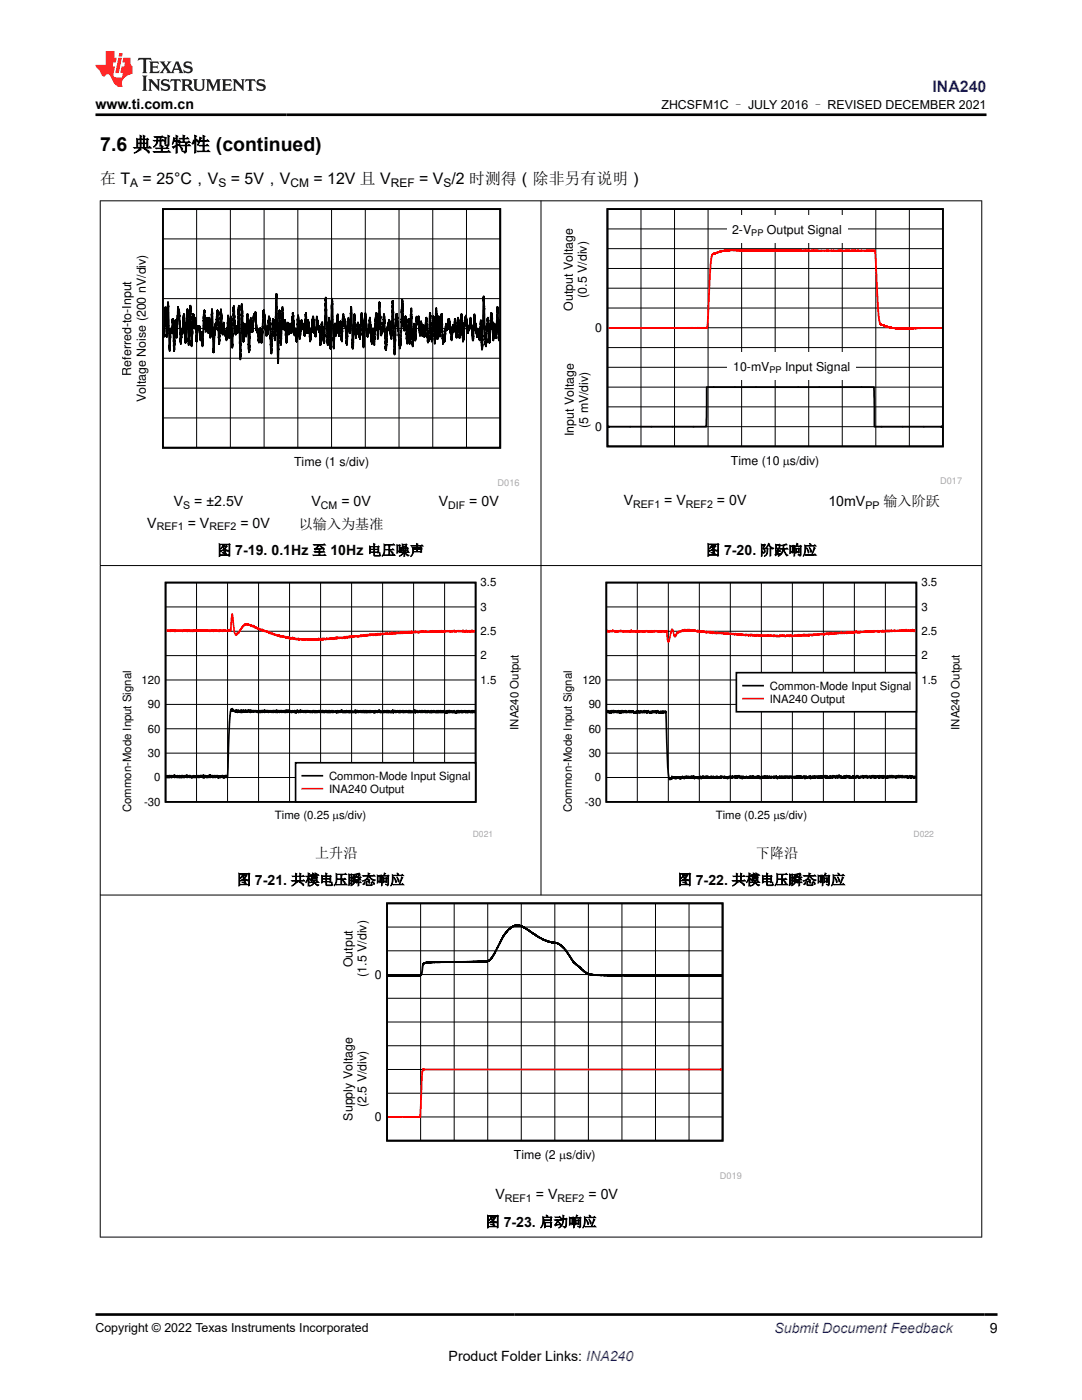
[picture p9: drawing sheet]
<svg xmlns="http://www.w3.org/2000/svg" width="216mm" height="279mm" viewBox="0 0 216 279" stroke-linecap="round" stroke-linejoin="round" font-family="sans-serif">
<g fill="none" stroke="#000" stroke-width=".36">
<path d="M32.5 41.7h67.3v47.7h-67.3zM121.2 41.7h66.9v47.4h-66.9zM32.6 66.7v.2M32.6 66.7v.5M32.6 66.7l.1 .3M32.7 67.2v-.2v.2M32.7 67v.2M32.8 64.8l-.1 2.2M32.8 65.1h.1M32.8 65.1l.2-3.8 .3 5.9 .2-6.9 .4 9.8 .1-4.6 .1 1 .1-.5 .1 .5 .2-2.9 .2 6.5 .3-6.2 .2 3.5 .1-.7v.3l.2-5.7 .2 1.6v-.7l.1 .3 .3 6.1 .2-3.1 .1 1.2v-.9l.1 .5 .2-3.6 .3 5.7 .4-6.7 .2 7.2 .4-7.9 .2 8.1 .3-6.4 .3 2.8 .2-2.1 .2 4.8 .2-3.1v.7l.1-.7v.7v-.7v.7v-.7v.7v-.7l.1 .7 .1-.7v.7l.1-.7 .2 2.8 .2-1.6v.7v-.7l.1 .7v-.5l.1 2.6 .4-7.1 .3 4.3 .2-2.9 .2 3.1 .3-3.1 .2 4 .3-5.7 .3 8.6 .3-5.5 .1 .7v-.9l.1 1.2 .3-3.8 .3 6.6 .4-6.9 .2 4.6v-.8l.2 1.2 .1-2.3 .2 2.6 .2-1 .2 1.9 .3-5 .3 4.5 .3-4.2 .2 6.2 .3-8.1v.4l.1-.7 .2 5v-.2l.2 .9v-.9v.9l.1-1.6 .2 1.4 .3-5.5 .3 10.7 .3-10.9 .2 7.4 .3-3.6 .3 2.6 .3-4.5 .3 7.6 .4-6.9 .2 2.9v-.5l.1 .5 .2-3.4 .1 .5v-.7v.9v-.9l.1 .9 .2-1.4 .2 3.6v-.5v.7v-.2l.1 .2v-.5l.1 1v-.7l.2 2.1v-.2v.5v-.5l.1 .7 .1-2.6 .1 .2v-.5v.8l.1-.8 .1 2.9 .1-1.2v1.2l.4-6.4v.7l.1-.7 .4 5 .2-1v1l.1-1.2v.9v-1.2v1l.2-3.3v.9l.1-.9v.7l.1-.5v.5v-.3l.4 6.9 .3-6.9 .1 1v-.7l.3 4v-1.2v.3l.3-8.4 .3 13.8 .2-10.4 .4 6.9 .3-7.6 .2 4.2v-.4v.7l.3-1.9 .3 4.5 .2-4 .2 2.3 .2-1.2v.5l.1-1.4v1.2v-1.2l.1 1.2 .1-.5v1.2v-1l.1 1 .2-4 .3 4.2 .1-.2v.5l.1-1.5 .3 2.7 .3-5.3 .3 4.8 .4-3.8 .1 1.4 .1-.7 .1 1.2v-1.2l.1 1.2v-.7l.2 1.9 .2-4.5 .2 4 .3-2.6 .4 4.3 .2-2.7v.5v-.5l.1 .8 .3-3.1 .2 2.8v-.2v.5v-.5l.1 .7v-.7v.7l.1-.5 .1 1.2 .2-4 .5 3.1v-1.2l.2 3.8 .4-4.5 .4 4 .3-9 .3 8.8v-.5l.1 1.2 .3-5.5 .2 6.2 .4-10 .3 10 .2-5 .2 2.4 .4-4.3 .2 4.3 .4-2.9 .2 4.1 .3-5.5 .2 2.4 .1-1.5 .4 5.3 .2-5 .1 .5v-1l.3 3.1 .3-5.2 .3 8.3 .3-6.9 .3 4.7 .4-3 .4 3v-.7v1l.3-5.2 .1 .9v-.7l.3 6.7 .4-6.9 .3 4.5 .1-.5 .1 .7 .4-3.8 .4 5v-.5v.7l.2-3.1 .3 3.4 .2-5v.2l.2-1.6 .3 5.2 .3-7.4 .4 6.7 .2-1.7v1l.1-1v.7v-.9v1.2l.2-3.6 .1 1.2v-.7l.3 6.6 .2-4.3 .1 .5v-.9l.1 .9 .3-2.1 .3 3.3v-.7l.1 .7v-.5v1l.3-7.6 .3 10.7 .4-8.1v.7v-.7v.7l.1-.7 .6 6.9 .1-1.2v.5l.4-9.1 .2 5.3 .1-.3 .1 1.2 .3-2.8 .3 5.4 .2-5 .2 5 .4-7.1 .3 7.6 .2-4.5 .3 3.3 .2-4.7 .2 1.6v-.9v.7l.1-1.2v.5l.1-.7v.7l.1-.7 .2 3.8 .2-2.9 .2 2.9 .3-2.2 .2 2.4 .4-3.8 .3 5 .2-2.4v.5l.2-4 .4 5.7 .2-4.3v.2l.1-.9 .3 5.4 .2-7.1 .3 6.2 .2-4.5 .3 4 .3-4.5 .3 5.9 .1-.9v.7l.1-.7v.5v-.8l.1 .8 .3-3.6v1.2v-1l.1 1v-1v1l.1-.5 .1 .5v-.7v.7v-.7l.1 .4v-.7v.7l.1-1.9v1v-1v.5v-.5l.1 .5v-.5l.2 2.7 .1-.5v.7v-.7v.7v-.7l.2 2.1 .3-3.1v1v-1l.2 1.5v-.8v.5l.2-2.4 .3 3.8 .3-4 .3 4 .4-4.7 .3 5.5 .3-4.3v.7l.2-1.4v.9l.1-.9v.9v-1.2l.3 3.6v-.7v.7v-.7l.1 .7v-.7v.5l.1-1.2v.7v-.7l.1 .7v-.7v.4l.1-.2v.5l.2-2.4 .5 4.5 .3-5.2 .5 4.5 .1-1.4 .1 .7 .1-.7 .2 2.1 .3-4 .2 5.9 .3-10.7 .3 8.3v-.4l.2 2.1 .3-5.7 .4 5 .3-5.9 .2 1.1v-.2l.2 4.5 .3-3.3 .2 2.8v-.9l.1 .9 .2-6.1 .3 6.1v-.2M99.5 67.2h.1M99.5 67.2v.5v-.5"/>
<path d="M99.5 67.2v.2M99.5 67.2v.5M99.6 67h.1M99.6 66v1.9l-.1-.7M99.6 66v.3M99.6 66.3h.1M99.7 65.3l-.1 .7M99.7 65.3h.1M99.7 65.3v.2v-.2M99.7 64.9v.4M121.3 85.2h19.6l.1-7.9h33.4l.1 7.9h13.5"/>
</g>
<g fill="none" stroke="#000" stroke-width=".2">
<path d="M32.5 59.6h67.3M32.5 53.6h67.3M32.5 47.7h67.3M39.2 41.7v47.7M46 41.7v47.7M52.7 41.7v47.7M59.4 41.7v47.7M66.2 41.7v47.7M72.9 41.7v47.7M79.6 41.7v47.7M86.4 41.7v47.7M93.1 41.7v47.7"/>
<path d="M121.2 57.5h67M121.2 53.6h67M121.2 49.6h67M121.2 45.7h67M127.9 41.7v47.4M134.6 41.7v47.4M141.3 41.7v47.4M148 41.7v47.4M154.7 41.7v47.4M161.4 41.7v47.4M168.1 41.7v47.4M174.8 41.7v47.4"/>
<path d="M181.4 41.7v47.4M32.5 77.5h67.3M32.5 71.5h67.3M32.5 65.5h67.3M121.2 77.3h67M121.2 73.3h67M121.2 69.4h67M121.2 65.4h67M121.2 61.5h67M32.5 83.4h67.3M121.2 85.2h67M121.2 81.2h67"/>
</g>
<path d="M121.3 65.5h.1M121.3 65.5h19.8l.6-11.6 .3-2.7 .2-.5 1-.4 1.3-.3 1.4-.1 3.6 .1h25l.2 1.8 .6 10.6 .2 1.7 .2 .7 1.7 .5 1.5 .3 9.1-.1M121.4 65.5h.1M121.5 65.5h.1M187.8 65.5h.1M187.9 65.5h.1" fill="none" stroke="#f00" stroke-width=".36"/>
<g fill="#fff">
<path d="M145 43h24.1v5.6h-24.1z"/>
<path d="M145.2 70.3h25.6v5.6h-25.6z"/>
</g>
<path d="M24 114.3h80v52.7h-80z" fill-rule="evenodd" fill="#fff"/>
<path d="M33 116.3h61.9v43.7h-61.9zM94.7 142v.2l-.1-.4v.4l-.1-.3-.1 .3-.1-.3v.3l-.1-.4v.4v-.3l-.1 .3v-.3l-.1 .3-.2-.3v.3l-.2-.4-.1 .4-.1-.3-.1 .3v-.3v.3l-.1-.3v.3l-.1-.3v.3l-.1-.3-.1 .3v-.3l-.1 .3v-.4l-.1 .3-.2-.2-.1 .3v-.3l-.1 .3v-.3l-.1 .3v-.3l-.1 .3v-.4l-.1 .4-.1-.3-.1 .3-.2-.3-.1 .3v-.4l-.1 .4-.2-.4-.1 .5v-.4v.3l-.1-.3-.1 .4-.1-.4-.1 .3-.1-.4v.4l-.1-.3v.3l-.1-.3v.3l-.1-.3-.1 .3-.1-.3v.3l-.1-.3-.2 .3v-.3l-.1 .3v-.4l-.1 .4-.1-.4-.2 .4-.1-.4v.5v-.4l-.1 .3-.1-.3v.3l-.1-.3v.4l-.1-.2-.1-.2-.1 .3-.1-.4-.1 .4v-.3v.3l-.1-.3-.1 .3-.1-.3v.3l-.2-.4v.4l-.1-.3-.1 .3-.1-.4-.1 .4v-.3l-.1 .3v-.3l-.1 .3h-.1v-.4v.4v-.3l-.1 .3v-.3l-.2 .3-.1-.3v.3l-.1-.3-.1 .2-.1-.3-.1 .4v-.3l-.2 .3v-.3l-.1 .3v-.4l-.1 .4-.1-.3v.3l-.2-.3-.1 .3-.2-.4-.1 .4v-.3v.3l-.1-.3-.1 .3-.1-.3-.1 .3v-.4l-.1 .3-.1-.3-.1 .4-.1-.3-.2 .3v-.4l-.1 .3-.1-.3v.4l-.2-.3v.3l-.1-.4-.1 .3-.2-.2v.3l-.1-.3-.1 .3-.1-.4v.3l-.2-.3v.3v-.3l-.1 .5-.1-.6-.2 .5v-.3l-.1 .3v-.3l-.1 .3-.1-.3v.3l-.1-.3-.2 .3v-.3v.3l-.1-.3v.3l-.1-.4v.4l-.1-.4v.4l-.1-.3v.3l-.1-.4v.4l-.2-.3-.1 .3-.2-.4-.1 .4v-.3l-.1 .2-.1-.2v.3l-.1-.3-.1 .3v-.4l-.1 .4-.1-.4-.1 .4-.1-.3-.2 .3v-.4l-.1 .4-.1-.4v.4l-.1-.3v.3v-.3l-.1 .3-.1-.4-.1 .3-.1-.2-.1 .3-.1-.3-.1 .3-.1-.4-.1 .3-.1-.3-.1 .5-.1-.6-.2 .5v-.3l-.1 .3v-.1l-.1 .1-.1-.3v.3l-.1-.3-.1 .3-.1-.3-.1 .3-.1-.4-.1 .4-.1-.3v.3l-.1-.4-.1 .4v-.3l-.2 .3-.1-.4-.1 .4-.1-.3-.1 .3-.1-.3v.3l-.1-.3-.2 .3-.1-.3-.1 .3-.1-.5-.1 .4-.1-.3-.2 .4v-.3v.2l-.2-.2-.1 .3v-.3l-.1 .3v-.4l-.1 .4-.1-.3-.1 .4v-.4l-.1 .2v-.2l-.1 .2v-.2l-.1 .2v-.2l-.1 .2-.1-.2-.1 .3-.1-.4-.1 .4-.1-.4-.2 .4-.1-.3v.3l-.1-.3-.1 .3v-.4l-.1 .4v-.3l-.1 .3v-.4l-.1 .4-.1-.3-.1 .3-.1-.4v.4l-.1-.4-.1 .4-.2-.4v.4v-.3l-.1 .2v-.2l-.1 .3-.1-.4v.3l-.3-.2v.3l-.1-.3-.1 .3v-.4l-.1 .3v-.3l-.1 .3v-.3l-.1 .3v-.3l-.1 .5-.1-.6-.2 .5v-.3l-.1 .3-.1-.3-.1 .3-.1-.3-.1 .3v-.3l-.2 .3-.1-.4v.4l-.1-.3v.3h-.1v-.4l-.1 .4v-.3l-.1 .3v-.3v.2l-.2-.2v.3l-.1-.4-.1 .4-.1-.3v.3l-.1-.3h-.1v.3l-.1-.3v.3v-.3l-.2 .3v-.3l-.1 .3h-.1l-.1-.5v.4l-.1-.3v.3l-.1-.3v.3l-.1-.3-.1 .4-.1-.3-.2 .3v-.3v.3l-.1-.4-.1 .4v-.3l-.2 .4v-.4v.2v-.2l-.1 .2v-.2l-.1 .2v-.2l-.1 .2-.2-.2-.1 .3-.1-.4v.4l-.2-.4v.3l-.1-.2-.1 .3-.1-.3v.3v-.3l-.2 .3v-.4l-.1 .4h-.1v-.4l-.1 .4-.2-.4-.1 .4-.1-.4v.3l-.1-.3v.3l-.1-.2v.3l-.1-.3-.1 .3-.1-.4-.1 .4v-.4l-.3 .4v-.4l-.1 .3-.1-.3-.1 .3v-.3l-.1 .4-.1-.4-.2 .4-.1-.3-.1 .3-.1-.3-.1 .3v-.3v.3l-.2-.4v.4l-.3-.4-.2 .4v-.3v.3l-.1-.3-.1 .2-.1-.2v.3l-.1-.3-.1 .3v-.3l-.3 .2v-.3l-.1 .3-.1-.3-.1 .3v-.3l-.1 .4-.1-.4v.4l-.1-.3v.2l-.1-.2-.1 .2v-.3l-.1 .4v-.3l-.2 .2-.1-.3v.3l-.1-.3-.2 .3v-.4l-.1 .5-.1-.4-.1 .3v-.3l-.1 .4-.1-.3v.3l-.2-.5v.4v-.2l-.1 .3-.1-.3v.4l-.1-.4-.2 .3v-.4l-.1 .4v-.3l-.3 .2v-.3l-.1 .4v-.3l-.2 .3-.1-.4v.3l-.1-.2-.2 .3v-.4l-.1 .3-.1-.4-.1 .4v-.2l-.1 .3-.2-.5-.1 .5-.1-.4-.2 .4v-.4v.3l-.2-.3-.2 .4-.1-.4v.3l-.1-.3v.3l-.2-.3v.3l-.1-.3-.1 .4v-.3l-.1 .2-.1-.3v.3l-.1-.3v.4h-.1l-.1-.5-.2 .5v-.4l-.1 .3-.1-.3v.3l-.2-.3v.4l-.1-.4v.3v-.3l-.2 .4v-.4l-.2 .3v-.2l-.1 .2-.1-.3v.3v-.2l-.2 .2v-.3l-.2 .4v-.4l-.1 .3v-.3l-.2 .3v-.3v.3l-.1-.3v.3l-.1-.3v.3l-.1-.3-.1 .4v-.5l-.1 .4v-.3l-.1 .3-.1-.3-.1 .3-.1-.3v.4l-.1-.4-.2 .4-.1-.4v.4l-.1-.4-.1 .3v-.2l-.1 .2v-.3l-.1 .3v-.3l-.2 .4v-.3l-.2 .2v-.3l-.2 .3-.1-.3-.1 .1v-.1l-.1 .3v-.3l-.1 .3-.1-.3v.3l-.1-.3-.1 .3v-.3l-.1 .3-.1-.4v.5l-.3-.5-.1 .4-.1-.4-.1 .4-.1-.3-.1 .3v-.3l-.1 .3-.1-.4v.4l-.1-.3-.1 .3v-.3l-.1 .3-.1-.3v.3l-.1-.4-.2 .5-.1-.4v.4l-.1-.5v.4l-.2-.3v.4l-.1-.4-.1 .3v-.2l-.1 .2-.1-.4-.1 .5-.2-.5-.1 .4v-.4l-.1 .4-.1-.3v.3l-.1-.3-.2 .1v-.2l-.1 .2-.1-.5v.4l-.1-.3-.2 .3v-.3l-.1 .4-.2 2.2-.4 10.9-.1-.2-.1 .4-.1-.4-.1 .4-.1-.4-.2 .1v.4v-.4v.3l-.1-.3-.1 .3-.1-.4-.1 .4v-.4v.2l-.2-.1-.1 .3v-.3v.3l-.1-.3v.3l-.1-.3v.3l-.1-.3v.3l-.1-.3v.4l-.2-.5v.4l-.1-.4v.2l-.1-.1-.1 .1v-.2l-.1 .4-.1-.4-.1 .2-.1-.2-.1 .4-.2-.4v.4l-.1-.4v.2l-.1-.2-.1 .1-.1-.1v.4v-.6l-.1 .4-.1-.4-.1 .6v-.4l-.1 .2v-.2l-.1 .4-.1-.3v.3l-.1-.3v.3l-.1-.3-.1 .3v-.3l-.1 .1v-.2l-.1 .2v-.2l-.2 .5-.1-.7-.1 .6-.1-.4v.4l-.1-.4-.1 .2v-.2l-.1 .2v-.2v.2l-.2-.2-.1 .4-.1-.4-.1 .4v-.3l-.1 .3-.1-.4-.2 .4v-.3l-.2 .3v-.3l-.1 .3v-.3l-.1 .3-.1-.4v.4l-.1-.3-.1 .3-.1-.3-.1 .4v-.4l-.2 .3-.2-.4-.1 .4-.1-.4-.1 .2-.2-.2v.4l-.1-.6v.6l-.2-.4v.2l-.1-.2-.2 .4-.1-.4v.4v-.3v.3l-.1-.3-.1 .3-.1-.4-.1 .4-.1-.4v.4h-.2v-.3l-.2 .3v-.4v.4l-.1-.3v.3l-.1-.3-.1 .3-.1-.4-.1 .4v-.3l-.2 .1-.1-.2-.1 .4-.1-.6v.6l-.2-.4v.2v-.2l-.3 .4-.1-.4v.4v-.3v.3l-.1-.3-.1 .3-.1-.4-.1 .4-.1-.4v.4h-.1l-.1-.3-.1 .3-.1-.4v.4l-.1-.3v.2" fill="none" stroke="#000" stroke-width=".33"/>
<g fill="none" stroke="#000" stroke-width=".2">
<path d="M39.2 116.3v43.7M45.4 116.3v43.7M51.6 116.3v43.7M57.8 116.3v43.7M64 116.3v43.7M70.2 116.3v43.7M76.3 116.3v43.7M82.5 116.3v43.7M88.7 116.3v43.7M33 135.7h61.9M33 130.8h61.9M33 126h61.9"/>
<path d="M33 121.1h61.9M33 155.2h61.9M33 150.3h61.9M33 145.4h61.9M33 140.6h61.9"/>
</g>
<path d="M33.2 125.9l.1-.1 .1 .1v-.1l.1 .1 .1-.1v.1v-.1l.1 .1 .1-.1 .1 .1v-.1l.1 .2 .2-.3v.2l.1-.2 .1 .2 .2-.2 .1 .2v-.2l.2 .3v-.2l.1 .2 .1-.3v.2l.2-.1 .1 .1 .1-.1v.1l.1-.1 .1 .1 .1-.1 .1 .1v-.1l.1 .1 .3-.1v.1l.1-.1v.2l.2-.3 .1 .2 .1-.2v.2l.2-.2 .1 .2 .1-.2 .1 .3 .1-.2 .1 .2v-.2v.1l.1-.2v.2l.2-.2 .1 .3v-.2l.2 .1 .2-.1v.2l.1-.2v.2l.2-.3 .1 .3v-.3l.3 .2 .1-.2 .2 .2 .1-.1 .1 .1 .1-.2v.2l.1-.1 .2 .1 .1-.2v.2l.1-.1v.1l.1-.2 .1 .2v-.2v.2l.1-.2 .1 .2 .1-.2v.2l.1-.2v.2l.1-.2v.2l.1-.1v.1l.1-.1 .1 .1v-.2l.1 .2 .1-.1 .1 .1 .1-.2v.2l.1-.1 .2 .1v-.1l.1 .2 .1-.2v.1l.1-.1v.1l.1-.1v.1l.2-.1v.1v-.2l.2 .3v-.3l.1 .2 .2-.2 .1 .2 .1-.2v.2v-.2l.1 .2 .1-.1v.1l.2-.1v.1v-.1l.2 .2v-.3l.1 .3 .2-.3 .1 .2 .1-.1 .1 .1v-.1l.2 .2 .1-.3v.2l.1-.2v.2l.1-.2v.2l.1-.1 .1 .1v-.2l.1 .2h.2l.1-.2 .2 .2 .1-.2v.2l.2-.3 .1 .3 .3-3.4 .5 3.8 .2 .4 .2-.3v.3l.1-.3v.2l.2-.4 .1 .1 .1-.3v.3l.8-1.4v.1l.3-.5 .1 .3v-.3l.1 .2 .2-.2 .1 .2v-.2l.1 .3 .1-.3v.3l.1-.3v.3l.1-.2 .2 .3 .2-.2v.3l.1-.2 .3 .3 .1-.2 .1 .3 .1-.1 .1 .2v-.2v.2l.1-.2 .4 .5v-.3l.1 .3 .1-.2v.2l.1-.2 .1 .2h.1l.1 .2 .1-.2v.3l.1-.3 .1 .3 .1-.3 .1 .3 .1-.2 .2 .3v-.1l.1 .1 .1-.1v.1l.3-.1v.3l.1-.2v.2l.1-.1 .2 .3 .1-.3 .1 .3v-.1l.2 .2v-.2l.2 .2 .1-.1v.2l.1-.2v.2l.2-.1v.1v-.1l.4 .3 .1-.2 .1 .3v-.2l.1 .2v-.2v.2l.1-.2 .2 .2v-.2l.2 .4 .1-.2v.1l.1-.1 .1 .1v.1l.1-.2 .1 .2 .1-.1 .1 .2 .1-.2v.2v-.2v.2l.2-.2 .1 .3 .1-.2 .1 .2v-.1v.1l.3-.1v.1v-.2v.3l.1-.2 .1 .2v-.2l.1 .1h.1v.3v-.3l.2 .1v-.1l.1 .2 .2-.2v.2v-.3l.2 .3 .1-.2 .1 .3v-.3l.1 .3 .1-.2 .1 .3 .1-.3 .1 .3 .2-.3v.3l.1-.3v.3l.2-.2v.2v-.2l.1 .2v-.2l.3 .2v-.2l.1 .2v-.2l.1 .2v-.2l.3 .2 .1-.2v.2l.1-.2v.2l.1-.2 .1 .2v-.2l.2 .2 .1-.2v.2l.1-.2 .2 .2v-.1l.1 .1v-.1v.1l.1-.1 .2 .1v-.2l.2 .2 .1-.2 .2 .2 .2-.2 .2 .2 .1-.2 .1 .2v-.2l.1 .2 .2-.2v.2l.1-.3v.3l.1-.3v.3l.1-.2v.2h.2v-.3l.1 .3 .2-.3v.3v-.3v.3l.2-.3v.3v-.3l.1 .3 .1-.3 .3 .3 .1-.3 .1 .2v-.3l.1 .3 .1-.2v.2l.1-.2 .3 .2 .1-.3 .1 .2 .1-.2 .1 .2v-.2l.2 .2v-.2v.3l.1-.3v.3v-.3l.2 .2 .1-.2 .1 .2 .1-.3 .1 .3v-.4l.1 .3 .1-.2v.2l.2-.2 .2 .2 .1-.2 .1 .1 .2-.1 .2 .2 .2-.2v.1v-.1l.1 .1 .1-.1 .1 .2v-.4l.1 .3h.2l.1-.3 .1 .3 .1-.3v.3l.1-.3 .1 .2v-.2l.2 .3v-.3l.1 .2 .2-.2 .1 .2v-.2l.1 .2 .1-.2v.2l.1-.2v.2l.1-.3 .1 .1 .1-.1 .1 .1 .1-.1v.1l.1-.1 .3 .1 .1-.1v.2v-.2l.1 .1 .1-.1 .1 .1 .1-.2 .1 .2v-.3l.1 .3v-.2l.1 .2 .3-.3v.2l.1-.2 .1 .3 .2-.3v.3l.1-.4 .2 .4v-.4l.1 .2 .2-.2 .1 .3 .1-.3v.2l.1-.2 .1 .2 .2-.2v.1v-.1l.1 .1 .2-.1v.1v-.1l.1 .2 .1-.2v.2l.3-.2v.2v-.3l.2 .3v-.3l.1 .2 .1-.1v.1l.1-.3 .1 .2 .1-.1 .1 .2 .2-.3v.2v-.2l.1 .2 .1-.1v.1h.1v-.2l.1 .2v-.2l.2 .2 .1-.2 .1 .2 .1-.2 .1 .2 .1-.2v.2l.2-.3v.3l.1-.3 .2 .3 .3-.3 .2 .3 .1-.3 .1 .3v-.4l.1 .3 .1-.2 .1 .2v-.2l.2 .2v-.2h.2l.1 .2 .1-.3 .2 .2v-.1v.1l.1-.1v.1l.1-.1 .1 .1 .1-.1 .1 .1 .1-.2v.2l.1-.2v.2l.2-.3v.3l.1-.2 .1 .2 .1-.3v.2l.1-.1 .2 .1v-.2l.1 .2 .1-.2 .3 .2 .1-.2v.2l.2-.3 .1 .3v-.2l.1 .2 .1-.2 .1 .2 .1-.4v.4l.1-.2 .2 .2v-.3l.1 .3v-.2l.2 .2 .1-.3 .1 .2v-.3l.1 .4 .2-.3 .1 .3 .2-.3v.3l.2-.3v.3v-.3l.2 .2 .1-.3 .2 .3v-.3l.1 .3 .1-.3 .1 .3 .1-.3 .3 .3v-.3l.1 .3 .1-.2h.2v.2l.1-.2h.2v.2l.1-.2 .1 .2 .1-.3 .1 .2v-.2l.1 .3 .1-.3 .1 .2v-.2l.1 .2 .2-.2v.3v-.3l.1 .2v-.2v.2l.2-.2 .1 .3 .1-.3 .1 .2v-.2v.3l.2-.3v.2l.1-.2 .1 .2v-.2l.1 .2 .1-.2 .1 .2v-.2l.1 .2 .1-.2 .1 .3 .2-.3 .1 .2v-.2l.1 .2 .1-.2 .1 .2 .1-.2 .1 .2 .2-.2v.1l.2-.1 .2 .1 .1-.1v.2l.1-.2 .1 .2 .2-.2 .2 .2 .2-.2 .1 .2 .1-.3 .2 .3 .2-.2v.1l.1-.1 .1 .1 .2-.1 .1 .2v-.2l.1 .1 .1-.1 .1 .1v-.1l.3 .2 .1-.3 .1 .2v-.2l.2 .3 .2-.2v.2l.1-.2 .1 .2v-.3l.2 .3v-.2l.1 .2 .1-.2v.2l.1-.2v.1l.1-.1 .1 .1v-.1v.3l.2-.3 .1 .2v-.2l.1 .1v-.2v.2l.1-.1 .1 .1v-.2v.3l.1-.2 .1 .2 .2-.2" fill="none" stroke="#f00" stroke-width=".33"/>
<g fill="#fff">
<path d="M25.2 115h6.8v17.7h-6.8z" fill-rule="evenodd"/>
<path d="M95.4 138.5h6.2v22.8h-6.2z" fill-rule="evenodd"/>
<path d="M59 152.2h35.9v7.8h-35.9z" fill-rule="evenodd"/>
</g>
<path d="M59 152.2h35.9v7.8h-35.9zM60.3 154.8h4" fill="none" stroke="#000" stroke-width=".33"/>
<path d="M60.3 157.4h4" fill="none" stroke="#f00" stroke-width=".33"/>
<path d="M111.9 114.3h80.1v52.7h-80.1z" fill-rule="evenodd" fill="#fff"/>
<path d="M121 116.3h61.9v43.7h-61.9zM121.1 141.9l.1 .3 .1-.4 .1 .4v-.3v.3l.1-.3 .1 .4 .1-.4v.3l.1-.3 .1 .3v-.3l.1 .4v-.5l.1 .4 .2-.4v.4l.1-.4v.4l.1-.4v.4l.1-.3 .2 .2 .1-.2v.3l.2-.3 .1 .3 .1-.3v.3l.1-.4v.4l.1-.3 .1 .4 .1-.4 .2 .4 .1-.5 .1 .4h.1v-.4l.1 .4v-.3l.1 .3 .1-.3v.3l.2-.3 .1 .3v-.4l.1 .4 .1-.3v.3l.1-.3 .1 .3 .1-.3 .2 .3v-.4l.1 .4 .1-.3 .1 .3 .1-.3 .1 .3v-.3l.1 .3v-.3l.1 .2 .1-.2v.3l.1-.3v.3v-.3l.1 .4 .1-.2v.1l.2-.1 .1 .2v-.4l.2 .4 .1-.5 .1 .5v-.4l.1 .3 .2-.3v.4l.1-.4 .1 .3v-.3l.2 .3v-.3l.1 .3v-.3l.1 .3 .1-.3v.3l.1-.3 .1 .3 .1-.4v.4v-.3l.1 .3v-.3l.1 .3v-.3l.1 .2 .1-.2v.3v-.3l.1 .4 .1-.4v.3l.1-.3v.3l.1-.4 .2 .5 .1-.2 .1 .2 .1-.4 .1 .4 .1-.4v.3l.1-.3 .1 .3v-.3l.1 .3 .1-.3v.3l.1-.3v.3l.2-.3 .1 .3v-.3v.4l.1-.4 .1 .3 .1-.3v.3l.1-.4 .2 .5 .1-.2 .1 .2v-.4l.2 .4 .1-.4v.4l.1-.2 .1 .2v-.4l.2 .4 .1-.4 .1 .3v-.3l.2 .3v-.3l.4 11.3 .3 2.4 .1-.2 .1 .2v-.3l.2 .3 .1-.4v.2l.1-.5v.5l.1-.4v.3l.1-.3v.3l.1-.3 .1 .3 .1-.3 .1 .4v-.4l.2 .4 .1-.4v.3l.1-.3 .1 .3h.1v-.3l.1 .3v-.3l.2 .4v-.4l.1 .4 .1-.2 .1 .2v-.4l.1 .3 .1-.3v.3l.1-.4 .1 .4 .1-.3 .1 .4 .1-.4 .1 .3v-.4l.1 .4 .2-.4 .1 .4v-.4l.2 .4 .1-.4 .1 .4 .1-.3v.3l.2-.3v.3l.1-.4v.4l.1-.4v.4l.2-.4 .1 .4 .1-.4 .1 .4v-.4l.1 .5 .1-.4v.3l.1-.3 .1 .3 .1-.3 .1 .3 .1-.3v.3v-.3l.1 .4 .1-.4 .1 .3v-.3l.1 .3 .1-.1 .1 .1v-.4l.1 .5 .1-.4 .1 .3 .1-.4v.4l.1-.4v.4l.1-.4 .1 .4 .2-.3v.3v-.4l.2 .4v-.4l.1 .4 .1-.4 .1 .4v-.4l.1 .4 .2-.3 .1 .3 .1-.3 .1 .3v-.4l.1 .4 .2-.4v.4v-.3l.2 .3 .1-.4v.4l.1-.3 .1 .3v-.3l.1 .3v-.3l.1 .2 .1-.3v.4l.1-.3 .1 .3v-.4l.1 .4 .1-.3 .1 .3v-.3l.1 .3v-.3l.2 .2v-.3l.1 .4v-.4l.2 .4v-.4h.1v.3l.1-.2 .2 .2v-.2l.1 .3v-.4h.1l.1 .4 .1-.3 .2 .3 .1-.3 .1 .4v-.4l.1 .3 .1-.3 .1 .2v-.3l.2 .4v-.4l.1 .4v-.4l.2 .4 .1-.4v.4v-.4l.1 .3v-.3l.1 .3 .1-.2 .1 .2v-.3l.1 .3 .1-.3v.4l.1-.4v.4l.1-.4v.3l.2-.3v.4l.1-.4v.3v-.3l.2 .3v-.4l.1 .4 .2-.2v.3v-.4l.2 .4v-.4l.1 .3 .1-.2v.4v-.5l.1 .4 .1-.4 .1 .4v-.3l.1 .3 .1-.3 .2 .3 .1-.4 .2 .4v-.3l.1 .3 .2-.3 .1 .3v-.4l.2 .4v-.4v.3l.1-.3 .1 .4 .1-.4v.4l.2-.4v.4v-.4l.2 .4v-.4l.2 .4v-.3l.1 .3v-.3l.1 .3 .1-.4v.4l.2-.4 .1 .4v-.4l.1 .3 .1-.3 .1 .4 .1-.4 .1 .5v-.4l.2 .3 .1-.4v.4l.1-.4v.4l.1-.3 .1 .3 .1-.4 .1 .4v-.4l.1 .3v-.3l.1 .4v-.4l.1 .4 .1-.4 .1 .4 .1-.4v.4l.1-.4v.4l.1-.3 .1 .3v-.4l.1 .3 .1-.3 .1 .4 .2-.4v.4l.1-.3 .2 .2 .1-.3v.4l.2-.4 .1 .4 .1-.4 .1 .3 .1-.3v.4l.1-.4 .1 .5 .1-.4 .1 .2 .1-.2v.2l.1-.3 .1 .4v-.4l.2 .4v-.4l.1 .4 .2-.4 .1 .4 .1-.4 .1 .4 .1-.4 .1 .4 .1-.4 .1 .4 .1-.4 .1 .3 .1-.3 .1 .4 .2-.4 .1 .4v-.4l.1 .3 .2-.3 .1 .4v-.4h.2v.3l.1-.2v.3l.3-.4 .1 .4 .1-.3v.3l.1-.4v.4l.1-.4 .1 .3 .1-.3v.4l.1-.4v.3l.1-.3v.4l.1-.4 .1 .3v-.3l.1 .4v-.4l.1 .4v-.4l.1 .4v-.4l.2 .4v-.4l.2 .4 .1-.4 .1 .3v-.3l.1 .3 .1-.3v.5l.2-.5 .1 .4v-.4l.1 .3 .1-.2 .1 .3 .2-.4 .1 .4v-.4l.1 .3 .1-.3 .1 .5v-.5l.2 .4v-.3l.1 .3v-.4l.1 .3 .1-.3v.4l.1-.4 .1 .4v-.4l.1 .4v-.4l.1 .4 .1-.4v.3l.1-.3 .1 .3 .1-.3v.4l.1-.4 .1 .4 .1-.4v.4l.1-.4v.3l.1-.3 .1 .4v-.4l.1 .4v-.4l.1 .3v-.3l.1 .4v-.4l.1 .4v-.4l.1 .3v-.3l.1 .3 .1-.4 .1 .4 .1-.3 .1 .1v.3l.1-.5 .1 .5v-.4l.1 .3 .1-.3v.4l.1-.4 .1 .3 .1-.2v.3l.1-.4 .1 .4v-.4l.1 .4v-.4v.4l.1-.4 .1 .3v-.3l.2 .4 .1-.5 .1 .4v-.3v.3l.1-.3 .2 .3 .1-.3 .1 .4 .1-.5 .2 .4v-.4l.1 .5 .1-.4 .1 .3v-.6l.1 .6 .1-.3v.3l.1-.3 .1 .3v-.3v.4l.1-.4 .1 .4 .1-.3 .1 .3 .1-.4v.4l.1-.4 .1 .4v-.4l.2 .3v-.3v.4l.2-.5v.4l.1-.4 .1 .4v-.3l.1 .3 .1-.3 .1 .4 .1-.4v.3l.1-.3v.4v-.4l.1 .4 .1-.3 .1 .3 .2-.4 .1 .4 .1-.4 .1 .4v-.4v.3v-.3l.2 .3 .1-.3 .1 .4 .2-.5 .1 .4 .1-.3 .1 .4 .1-.4v.4v-.3l.2 .3 .1-.4v.3l.2-.3v.3l.1-.3 .1 .3v-.4l.1 .5 .2-.4v.3l.2-.3v.3v-.3l.2 .3 .1-.4 .2 .5v-.4l.1 .3 .1-.3 .1 .3 .2-.3 .1 .4 .1-.4v.4l.1-.4 .1 .3 .1-.4v.4l.1-.3 .1 .3 .1-.4 .1 .5v-.4l.1 .3 .1-.3v.4l.1-.4 .1 .3 .1-.3 .1 .1 .1-.1v.3l.1-.3v.4l.1-.4 .1 .3v-.4v.5l.1-.4 .1 .3 .1-.3 .1 .3v-.3l.1 .4 .1-.4 .1 .4v-.5l.1 .5 .1-.4 .1 .3 .1-.3 .1 .4 .1-.4 .1 .4 .1-.4v.3l.1-.3v.4l.1-.4 .1 .3 .1-.3 .1 .3v-.4l.1 .4 .1-.2v.2l.1-.4 .2 .4v-.4l.1 .4 .1-.3v.3l.1-.3h.1v.3l.1-.3 .1 .3 .1-.3 .1 .4v-.4l.1 .3v-.3l.1 .3 .1-.3v.3l.1-.4 .1 .4v-.4l.1 .4v-.3l.1 .3v-.4l.1 .4 .2-.4 .1 .4v-.3l.1 .3 .1-.4v.4l.1-.3v.3l.2-.2v.2v-.3l.1 .3 .1-.3 .1 .3 .1-.3v.3l.1-.3 .1 .3 .1-.3v.4v-.4l.2 .4v-.4l.1 .3 .1-.3v.3l.1-.4 .1 .4v-.3v.4l.1-.4 .1 .4v-.4h.1l.1 .3v-.3l.2 .4 .1-.4 .2 .4v-.4l.1 .1" fill="none" stroke="#000" stroke-width=".33"/>
<g fill="none" stroke="#000" stroke-width=".2">
<path d="M127.2 116.3v43.7M133.4 116.3v43.7M139.5 116.3v43.7M145.7 116.3v43.7M151.9 116.3v43.7M158.1 116.3v43.7M164.3 116.3v43.7M170.5 116.3v43.7M176.7 116.3v43.7M121 135.7h61.9M121 130.8h61.9M121 126h61.9"/>
<path d="M121 121.1h61.9M121 155.2h61.9M121 150.3h61.9M121 145.4h61.9M121 140.6h61.9"/>
</g>
<path d="M121.1 126l.1-.2 .1 .3 .3-.2 .1 .2 .1-.2 .1 .1 .2-.1 .1 .1 .1-.1v.1v-.3l.2 .3v-.1l.2 .2 .1-.2v.2l.1-.2 .2 .2v-.2v.2l.1-.2 .1 .2 .1-.2 .1 .2v-.2l.1 .1 .2-.1v.1l.1-.2v.3l.1-.2h.2v.2l.1-.2 .1 .2v-.2l.1 .2v-.2h.3v.2l.3-.2v.2l.2-.2v.1l.1-.1v.2l.2-.2 .1 .2 .1-.2v.2l.1-.4 .1 .4 .1-.2 .2 .2v-.2l.2 .2 .1-.2 .1 .2 .3-.2v.3l.2-.4v.3l.1-.2 .1 .2 .1-.2v.2l.1-.2 .1 .2v-.2h.1l.1 .2 .1-.2 .2 .2v-.2v.2l.2-.2v.2l.1-.2v.2l.1-.2 .1 .2v-.2l.1 .2 .2-.2v.1l.1-.1 .2 .2v-.2l.2 .2 .1-.2v.2v-.2l.1 .2 .1-.2v.2l.1-.2v.2l.1-.2 .1 .2v-.2v.2l.3-.2v.2l.2-.2 .1 .2 .1-.2 .1 .1 .1-.1 .2 .2v-.2l.2 .2v-.2l.1 .2v-.2l.1 .2 .1-.2v.2l.1-.2v.2l.1-.2v.2v-.2l.1 .2 .2-.2v.2l.1-.2 .2 .2 .1-.2v.3l.1-.3 .1 .3 .3-.3 .1 1.5 .2 .7 .7-2.5 .4 1.4 .1-.2 .1 .3 .4-.8v.1l.3-.4v.3l.1-.3 .1 .2 .1-.3 .2 .2v-.2l.1 .1 .2-.3 .1 .3 .2-.3v.2l.1-.3v.3l.1-.3 .1 .3 .1-.2 .1 .2v-.2v.2l.1-.3 .1 .3 .2-.3 .1 .3 .1-.3 .1 .3 .2-.2 .1 .2 .1-.2 .5 .2v-.2l.1 .2 .1-.1 .2 .2 .1-.1 .1 .2 .1-.3 .1 .3 .1-.2v.2l.1-.2 .3 .2v-.2v.3l.2-.3 .3 .3 .1-.3 .3 .4v-.3l.1 .3v-.3l.1 .3v-.3l.1 .3 .1-.3 .1 .3 .2-.3 .2 .3v-.3l.1 .3 .1-.2 .1 .2v-.2l.1 .2v-.2v.3l.2-.2v.1l.1-.1 .2 .1v.1v-.1l.3 .1v-.2l.1 .2v-.1l.2 .1v-.2l.1 .2 .2-.1v.1l.2-.1 .1 .1 .1-.1 .2 .2v-.2h.3v.3l.1-.3 .2 .3 .1-.3v.2l.1-.1 .1 .2v-.2l.1 .2 .1-.3v.3l.1-.2h.2v.2l.1-.2 .3 .2v-.2l.1 .2 .1-.2 .1 .2 .2-.2 .1 .2v-.1l.2 .1v-.2l.1 .2 .3-.1 .2 .2 .2-.2v.2l.1-.2 .1 .2v-.1l.2 .1 .1-.2v.3l.2-.2 .2 .2v-.2l.1 .2 .2-.2 .1 .3 .1-.3v.2l.2-.2v.2l.2-.2v.2v-.2l.1 .4 .1-.4v.2l.1-.2 .1 .2v-.2l.1 .3v-.3l.1 .3v-.3l.1 .2 .1-.2v.3l.1-.3v.3l.2-.2 .1 .2v-.3l.2 .3 .1-.3 .2 .3v-.3l.1 .3v-.3l.2 .2v-.2l.2 .4 .1-.3 .2 .3 .1-.3 .1 .3 .1-.2 .2 .2 .1-.3v.3l.2-.3v.3l.2-.2v.2l.2-.2v.2l.1-.3 .1 .3v-.3l.4 .3 .1-.3 .1 .3 .1-.3v.3v-.2l.1 .2 .1-.2 .2 .2 .1-.2v.2l.1-.3v.3l.1-.2 .1 .2v-.2l.2 .2v-.2l.1 .2 .1-.2 .1 .2 .1-.1v.1l.1-.1 .1 .1 .1-.2v.2v-.3l.2 .3 .1-.2v.2l.1-.2 .1 .2 .1-.3v.3l.1-.2 .1 .2v-.2l.1 .2v-.3l.2 .3 .1-.2 .2 .2 .1-.3v.3l.1-.2 .1 .2 .1-.3 .1 .3 .1-.2 .2 .2 .1-.3 .2 .3 .1-.2 .1 .2v-.2v.2l.2-.2 .2 .2v-.3l.2 .3 .2-.3 .1 .2 .1-.3 .1 .3 .1-.3v.4l.2-.3v.3v-.3l.1 .2 .1-.2 .1 .2 .1-.3 .1 .3 .1-.2 .1 .2v-.3v.3l.2-.3 .1 .3 .1-.3 .1 .3 .1-.3 .1 .2v-.2l.1 .3v-.3l.1 .2 .1-.2v.4l.1-.4v.2l.2-.2 .1 .2v-.2l.2 .3 .1-.3v.2l.1-.2 .1 .2v-.2l.1 .1 .1-.1 .2 .1 .1-.1v.1l.2-.1v.1l.1-.2v.2l.1-.1 .2 .1 .1-.2v.1l.1-.1 .2 .1 .1-.2v.2l.1-.1 .1 .1 .2-.2v.2l.1-.1 .1 .2 .1-.3v.2v-.2l.1 .2 .1-.2v.2l.1-.2 .1 .2v-.2l.1 .2 .1-.2v.2l.1-.2v.2l.1-.2v.2l.1-.3v.2l.4-.2v.3l.2-.3v.3l.1-.2 .1 .2 .2-.3v.3l.2-.3v.2v-.2l.2 .2 .2-.2 .1 .2v-.2l.1 .1 .1-.1h.2v.1v-.1l.1 .1 .1-.2 .1 .2v-.2l.1 .2 .4-.2v.2l.1-.1 .1 .1 .1-.2v.1l.1-.1 .1 .2 .1-.2v.2l.1-.2 .2 .1v-.2l.1 .2 .1-.2v.2l.1-.2 .1 .2 .3-.2 .2 .2v-.2v.2l.2-.3 .1 .3 .1-.3 .2 .3 .1-.4v.4l.1-.3 .1 .3 .2-.3v.3l.1-.2 .1 .2v-.3l.1 .3v-.3l.1 .3 .1-.3v.2v-.2l.1 .2h.3v-.2v.2l.2-.2v.2l.1-.3v.3l.3-.3v.3l.1-.3 .2 .3v-.3l.1 .3v-.3l.1 .3 .1-.3v.2l.1-.2 .2 .3v-.3l.1 .2v-.2l.1 .2 .1-.2v.3l.2-.3v.2l.1-.2 .1 .2 .1-.2v.2l.3-.2v.1l.4-.1v.2v-.2l.1 .2 .1-.2 .1 .2 .1-.2v.1l.1-.1 .1 .1 .1-.1v.1v-.1v.2l.3-.3v.3l.1-.2 .2 .2v-.2l.1 .1 .3-.1v.1l.1-.2v.2l.1-.1v.1l.1-.2 .1 .2 .1-.2 .1 .2 .1-.2 .2 .2 .1-.2 .1 .2 .3-.2 .1 .1 .2-.1v.2l.1-.2v.1l.3-.1 .1 .1 .1-.1v.1h.1l.1-.1v.1l.1-.1 .2 .1 .1-.2 .1 .2 .1-.1 .1 .1v-.2l.1 .2 .1-.2 .1 .2 .1-.2 .2 .2 .1-.3 .2 .3 .1-.1 .2 .1v-.2l.1 .2 .2-.1 .1 .1v-.2l.1 .3v-.3l.1 .2 .2-.3 .1 .4v-.3l.1 .2 .1-.1 .1 .2v-.3v.2l.1-.1 .1 .2" fill="none" stroke="#f00" stroke-width=".33"/>
<g fill="#fff">
<path d="M113.2 115h6.8v17.7h-6.8z" fill-rule="evenodd"/>
<path d="M183.4 138.5h6.1v22.8h-6.1z" fill-rule="evenodd"/>
<path d="M146.9 134.2h36v7.9h-36z" fill-rule="evenodd"/>
</g>
<path d="M146.9 134.2h36v7.9h-36zM148.3 136.8h4" fill="none" stroke="#000" stroke-width=".33"/>
<path d="M148.3 139.4h4" fill="none" stroke="#f00" stroke-width=".33"/>
<path d="M77.2 180.3h67v47.3h-67zM77.3 194.7h.1M77.4 194.7h.1M77.5 194.7h.1M77.6 194.7h6.2l.3-.4 .3-1.9 .8-.3 12.1-.3 .4-.2 .5-.6 2.1-4 .8-1 1-1 .6-.3h.7l1.4 .5 3.6 2.3 3.2 .9 1.1 1 1.9 2.8 2 1.7 1 .5 2 .2 5.8 .1h18.4M77.6 194.7h-.3M143.8 194.7h.1M143.9 194.7h.1M143.9 194.7h-.1M144 194.7h.1M144.1 194.7h.1" fill="none" stroke="#000" stroke-width=".36"/>
<g fill="none" stroke="#000" stroke-width=".2">
<path d="M19.9 40.1h176.1M20 40v207M107.9 40v138.7M195.9 40v207M19.9 112.9h176.1M19.9 178.6h176.1M77.2 199.2h67M77.2 194.5h67M77.2 189.8h67M77.2 185h67M83.9 180.3v47.4M90.6 180.3v47.4"/>
<path d="M97.3 180.3v47.4M104 180.3v47.4M110.7 180.3v47.4M117.4 180.3v47.4M124.1 180.3v47.4M130.8 180.3v47.4M137.5 180.3v47.4M77.2 218.2h67M77.2 213.4h67M77.2 208.7h67M77.2 204h67M77.2 222.9h67"/>
<path d="M19.9 246.9h176.1"/>
</g>
<path d="M144.1 213.4h-59.7l-.2 1.1-.4 8.4h-6.5" fill="none" stroke="#f00" stroke-width=".36"/>
<path d="M27.7 11.6l-.2 .5 .5-.2h.6v.1v2.2l-.2 .4h1l-.2-.4v-2.2v-.1h.5l.5 .2-.1-.5zM29.8 12.3l.2 .4v1.5l-.2 .4h1.9l.1-.6a1.08 1.08 0 0 1-1.3 .2v-.7h.6l.4 .2v-.7l-.4 .2h-.6v-.5l.2-.2a1 1 0 0 1 1 .3l-.1-.5zM31.8 12.3l1 1.1-1 1.2h.9l-.2-.2 .4-.8 .5 .8-.2 .2h1.6l-.2-.2 .1-.5h1l.1 .5-.1 .2h.9l-.2-.3-.8-2h-.5l-1 2.2-.8-1.1 .9-1.1h-.8l.2 .2-.5 .6-.3-.6 .1-.2zM35.2 12.7l.4 1h-.8zM36.8 12.4a.65 .65 0 0 0-.2 .7 .65 .65 0 0 0 .6 .5l.7 .1 .1 .3a.79 .79 0 0 1-.7 .4 .79 .79 0 0 1-.7-.5l.1 .7 .2-.1a.93 .93 0 0 0 1.1 .1 .93 .93 0 0 0 .4-1 1.46 1.46 0 0 0-1.2-.6l-.1-.3a1.09 1.09 0 0 1 1.2 .2l-.2-.6-.1 .1-.6-.2zM28.4 15.1l.2 .4v2.2l-.2 .4h1l-.2-.4v-2.2l.2-.4zM29.6 15.8l.2 .4v1.5l-.2 .4h.8l-.3-.4v-1.3l1.7 1.8v-2l.2-.4h-.8l.2 .2 .1 1.1-1.2-1.3zM32.3 15.9a.65 .65 0 0 0-.2 .8 .65 .65 0 0 0 .7 .4l.6 .2 .1 .2a.79 .79 0 0 1-.7 .4 .79 .79 0 0 1-.7-.5l.1 .7 .2-.1a.93 .93 0 0 0 1.1 .1 .93 .93 0 0 0 .4-.9 1.46 1.46 0 0 0-1.2-.6l-.1-.4a1.09 1.09 0 0 1 1.2 .2l-.2-.6-.1 .1-.6-.1zM34.1 15.8l-.1 .6a.63 .63 0 0 1 .7-.3l.1 1.6-.3 .4h1l-.2-.4v-1.6a.66 .66 0 0 1 .8 .3l-.1-.6zM36.2 15.8l.2 .4v1.5l-.2 .4h.9l-.2-.2v-.7h.5l.1 .2a.79 .79 0 0 0 1.2 .6l-1-.9a.61 .61 0 0 0 .6-.6 .61 .61 0 0 0-.5-.7zM36.9 16.1h.2a.47 .47 0 0 1 .5 .1 .47 .47 0 0 1 .1 .5l-.2 .1-.6 .1zM38.5 15.8l.2 .2a2.27 2.27 0 0 0 .4 2 1.04 1.04 0 0 0 1.7-.7v-1.3l.2-.2h-.8l.2 .4v1.1a.6 .6 0 0 1-.6 .6 .6 .6 0 0 1-.6-.6v-1.1l.3-.4zM41.1 15.8l.2 .4v1.5l-.2 .4h.7l-.2-.4v-1.4l.9 1.9 .8-1.9v1.4l-.2 .4h1l-.3-.4v-1.5l.3-.4h-.8l-.7 1.5-.7-1.5zM44.3 15.8l.2 .4v1.5l-.2 .4h1.9l.1-.6a1.09 1.09 0 0 1-1.3 .2v-.7h.6l.4 .2v-.6l-.4 .2h-.6v-.6l.2-.1a1.01 1.01 0 0 1 1 .3l-.1-.6zM46.4 15.8l.3 .4v1.5l-.3 .4h.8l-.2-.4v-1.3l1.6 1.8v-2l.2-.4h-.7l.2 .2v1.1l-1.2-1.3zM49 15.8l-.1 .6a.63 .63 0 0 1 .8-.3v1.6l-.3 .4h1l-.2-.4v-1.6a.66 .66 0 0 1 .8 .3l-.1-.6zM51.4 15.9a.65 .65 0 0 0-.2 .8 .65 .65 0 0 0 .6 .4l.6 .2 .2 .2a.79 .79 0 0 1-.8 .4 .79 .79 0 0 1-.6-.5l.1 .7 .2-.1a.93 .93 0 0 0 1 .1 .93 .93 0 0 0 .5-.9 1.46 1.46 0 0 0-1.3-.6l-.1-.4a1.09 1.09 0 0 1 1.3 .2l-.2-.6-.2 .1-.5-.1z" fill="#231f20"/>
<path d="M21.1 10.2v2.8h-2.1l.1 .3 .9 1a.95 .95 0 0 0 .9 .9 .59 .59 0 0 1 .6-.4 .59 .59 0 0 1 .5 .4l.4 .7a1.59 1.59 0 0 0 2.1 1.4 1.61 1.61 0 0 1 1-2.3l1-.3-.1-1.5a1.59 1.59 0 0 1-.4-1.7h-1.4l-.2 .9h.5l-.1 .9h-.5l-.2 1v.2l.4 .1-.2 .9h-.6a.73 .73 0 0 1-1.1-.7l.3-1.5h-.5l.2-.9h.5l.2-.9h-.5v-1.3zM23.6 11.5l-.6 3.1h.7l.6-3.1zM23.8 10.6l-.1 .6h.7l.1-.6z" fill="#ed1c24"/>
<path d="M19 22.9h177.8M19 262.3h180" fill="none" stroke="#000" stroke-width=".53"/>
<text font-size="3.9" x="20" y="30.2">7.6 典型特性 (continued)</text>
<text font-size="3.2" fill="#00f" x="186.1" y="18.3">INA240</text>
<g font-size="3.2">
<text x="20" y="36.7">在 T</text>
<text x="28.5" y="36.7">= 25°C，V</text>
<text x="46.1" y="36.7">= 5V，V</text>
<text x="62.6" y="36.7">= 12V 且 V</text>
<text x="83.6" y="36.7">= V /2 时测得（除非另有说明）</text>
</g>
<g font-size="2.8">
<text x="19" y="21.7">www.ti.com.cn</text>
<text x="34.7" y="101">V</text>
<text x="38.8" y="101">= ±2.5V</text>
<text x="62.2" y="101">V</text>
<text x="68.1" y="101">= 0V</text>
<text x="87.6" y="101">V</text>
<text x="93.6" y="101">= 0V</text>
<text x="124.5" y="100.9">V</text>
<text x="132.5" y="100.9">= V</text>
<text x="143.1" y="100.9">= 0V</text>
<text x="165.3" y="101">10mV</text>
<text x="176.3" y="101">输入阶跃</text>
<text x="29.4" y="105.3">V</text>
<text x="37.5" y="105.3">= V</text>
<text x="48" y="105.3">= 0V</text>
<text x="59.6" y="105.6">以输入为基准</text>
<text x="43.4" y="110.8">图 7-19. 0.1Hz 至 10Hz 电压噪声</text>
<text x="140.9" y="110.8">图 7-20. 阶跃响应</text>
<text x="62.9" y="171.3">上升沿</text>
<text x="150.8" y="171.3">下降沿</text>
<text x="47.3" y="176.5">图 7-21. 共模电压瞬态响应</text>
<text x="135.2" y="176.5">图 7-22. 共模电压瞬态响应</text>
<text x="98.8" y="239.3">V</text>
<text x="106.9" y="239.3">= V</text>
<text x="117.4" y="239.3">= 0V</text>
<text x="96.9" y="244.8">图 7-23. 启动响应</text>
<text x="197.5" y="266.1">9</text>
<text x="89.5" y="271.7">Product Folder Links: INA240</text>
</g>
<text font-size="2.8" fill="#00f" x="154.5" y="266.1">Submit Document Feedback</text>
<g font-size="2.5">
<text x="132" y="21.8">ZHCSFM1C – JULY 2016 – REVISED DECEMBER 2021</text>
<text x="146.1" y="46.6">2-V</text>
<text x="153" y="46.6">Output Signal</text>
<text x="117.1" y="59.4" transform="rotate(-90 117.1 59.4)">(0.5 V/div)</text>
<text x="114.3" y="62" transform="rotate(-90 114.3 62)">Output Voltage</text>
<text x="118.7" y="66.2">0</text>
<text x="26.2" y="75" transform="rotate(-90 26.2 75)">Referred-to-Input</text>
<text x="146.3" y="74">10-mV</text>
<text x="156.7" y="74">Input Signal</text>
<text x="29.1" y="80.3" transform="rotate(-90 29.1 80.3)">Voltage Noise (200 nV/div)</text>
<text x="114.5" y="87" transform="rotate(-90 114.5 87)">Input Voltage</text>
<text x="117.3" y="85.4" transform="rotate(-90 117.3 85.4)">(5 mV/div)</text>
<text x="118.7" y="86">0</text>
<text x="58.7" y="93.1">Time (1 s/div)</text>
<text x="145.8" y="92.8">Time (10 Ps/div)</text>
<text x="70.3" y="193" transform="rotate(-90 70.3 193)">Output</text>
<text x="73.1" y="195" transform="rotate(-90 73.1 195)">(1.5 V/div)</text>
<text x="74.8" y="195.3">0</text>
<text x="73.1" y="221" transform="rotate(-90 73.1 221)">(2.5 V/div)</text>
<text x="70.3" y="223.6" transform="rotate(-90 70.3 223.6)">Supply Voltage</text>
<text x="74.8" y="223.7">0</text>
<text x="102.6" y="231.4">Time (2 Ps/div)</text>
<text x="19" y="265.8">Copyright © 2022 Texas Instruments Incorporated</text>
</g>
<g font-size="2.4">
<text x="26" y="37.3">A</text>
<text x="43.6" y="37.3">S</text>
<text x="58" y="37.3">CM</text>
<text x="78" y="37.3">REF</text>
<text x="88.5" y="37.3">S</text>
</g>
<g font-size="2.3">
<text x="95.9" y="117">3.5</text>
<text x="183.9" y="117">3.5</text>
<text x="95.9" y="121.9">3</text>
<text x="183.9" y="121.9">3</text>
<text x="95.9" y="131.6">2</text>
<text x="95.9" y="126.7">2.5</text>
<text x="183.9" y="131.6">2</text>
<text x="183.9" y="126.7">2.5</text>
<text x="28.3" y="136.4">120</text>
<text x="95.9" y="136.4">1.5</text>
<text x="116.2" y="136.4">120</text>
<text x="153.6" y="137.6">Common-Mode Input Signal</text>
<text x="183.9" y="136.4">1.5</text>
<text x="29.5" y="141.3">90</text>
<text x="117.5" y="141.3">90</text>
<text x="153.6" y="140.2">INA240 Output</text>
<text x="29.5" y="146.2">60</text>
<text x="103.5" y="145.6" transform="rotate(-90 103.5 145.6)">INA240 Output</text>
<text x="117.5" y="146.2">60</text>
<text x="191.4" y="145.6" transform="rotate(-90 191.4 145.6)">INA240 Output</text>
<text x="29.5" y="151">30</text>
<text x="30.8" y="155.9">0</text>
<text x="65.7" y="155.6">Common-Mode Input Signal</text>
<text x="117.5" y="151">30</text>
<text x="118.7" y="155.9">0</text>
<text x="28.7" y="160.8">-30</text>
<text x="65.7" y="158.2">INA240 Output</text>
<text x="116.7" y="160.8">-30</text>
<text x="26.1" y="162.1" transform="rotate(-90 26.1 162.1)">Common-Mode Input SignalDDDDDDDDDDDD</text>
<text x="54.9" y="163.4">Time (0.25 Ps/div)</text>
<text x="114.1" y="162.1" transform="rotate(-90 114.1 162.1)">Common-Mode Input SignalDDDDDDDDDDDD</text>
<text x="142.8" y="163.4">Time (0.25 Ps/div)</text>
</g>
<g font-size="2.1">
<text x="36.6" y="101.6">S</text>
<text x="64" y="101.6">CM</text>
<text x="89.4" y="101.6">DIF</text>
<text x="126.4" y="101.4">REF1</text>
<text x="136.9" y="101.4">REF2</text>
<text x="172.7" y="101.6">PP</text>
<text x="31.3" y="105.8">REF1</text>
<text x="41.8" y="105.8">REF2</text>
<text x="100.7" y="239.9">REF1</text>
<text x="111.2" y="239.9">REF2</text>
</g>
<g font-size="1.8">
<text x="149.9" y="47">PP</text>
<text x="153.5" y="74.4">PP</text>
</g>
<g font-size="1.8" fill="#a9a9a9">
<text x="99.3" y="97">D016</text>
<text x="187.6" y="96.6">D017</text>
<text x="143.7" y="235.2">D019</text>
</g>
<g font-size="1.7" fill="#a8a8a8">
<text x="94.3" y="166.9">D021</text>
<text x="182.3" y="166.9">D022</text>
</g>
</svg>
